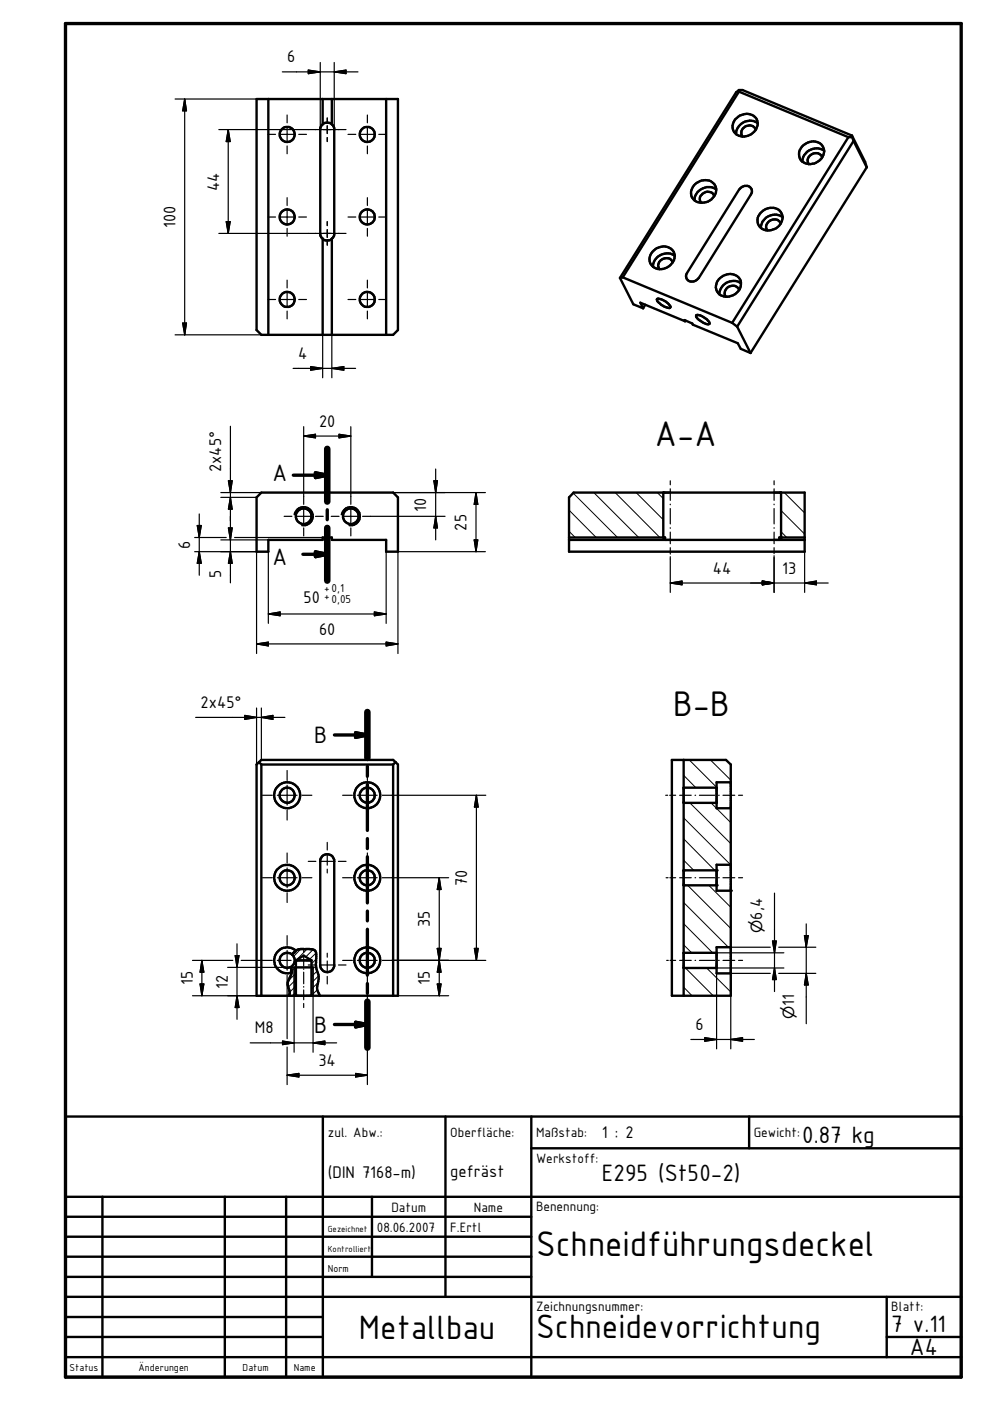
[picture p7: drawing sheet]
<svg xmlns="http://www.w3.org/2000/svg" width="210mm" height="297mm" viewBox="0 0 210 297" stroke-linecap="round" stroke-linejoin="round" font-family="sans-serif">
<g fill="none" stroke="#000" stroke-width=".51">
<path d="M156.7 19.4l-24.7 39.4M156.7 19.1v.3M156.7 19.1l-.6 .5-24.7 39.3M156.7 19.4l23.2 9.7M156.7 19.1h.7l23.2 9.6M54.4 21h30v49l-1 1h-28l-1-1zM56.9 21v50M68.4 21v5.4M68.4 26.4l-.5 .8v22.5l.5 .9M68.4 26.4a1.43 1.43 0 0 1 2 0M70.4 21v5.4M70.4 26.4l.5 .8v22.5l-.5 .9"/>
<path d="M81.9 21v50M147.1 39.3a2.71 2.71 0 0 1 4.7 .4 2.85 2.85 0 0 1-1.6 3 2.85 2.85 0 0 1-3.4-.7 2.26 2.26 0 0 1 .3-2.7zM155.9 25.3a2.71 2.71 0 0 1 4.7 .3 2.85 2.85 0 0 1-1.6 3 2.85 2.85 0 0 1-3.4-.7 2.26 2.26 0 0 1 .3-2.6zM160.2 27.5a1.6 1.6 0 0 0-1.7-.9 1.6 1.6 0 0 0-1.3 1.4v.5l.2 .5M160.7 26.1a2.96 2.96 0 0 0-4.7 2.3M170.1 34.3a2.41 2.41 0 0 1 1.2-4.1 2.27 2.27 0 0 1 3.1 .8 2.27 2.27 0 0 1-.7 3.1 2.97 2.97 0 0 1-2.2 .7M170.1 34.3l1.4 .5M174.3 33.4a1.52 1.52 0 0 0-2.7-.3l-.4 .7 .3 1M174.8 32a2.98 2.98 0 0 0-4.7 2.3M179.9 29.1h.8M179.9 29.1l-24.7 39.4M180.6 28.7l.1 .4"/>
<path d="M180.6 28.7l2.8 5.6 .4 1.2M180.7 29.1l.3 .8M181 29.9l-24.7 39.4M181 29.9l2.8 5.6M183.8 35.5l-24.7 39.3M68.4 50.6v20.4M68.4 50.6a1.35 1.35 0 0 0 2 0M70.4 50.6v20.4M131.4 58.9l2.9 5.6 2.1 .9M132 58.8l-.6 .1M132 58.8l23.2 9.7M138.3 53.4a2.63 2.63 0 0 1 2.6-1.2 2.63 2.63 0 0 1 2.1 1.9 2.91 2.91 0 0 1-1.6 2.6 2.91 2.91 0 0 1-3.2-.4 2.14 2.14 0 0 1 .1-2.9z"/>
<path d="M142.6 55.6a1.64 1.64 0 0 0-1.8-.8 1.64 1.64 0 0 0-1.3 1.6l.3 .7M143 54.2a2.98 2.98 0 0 0-4.6 2.4M151.4 41.6a1.59 1.59 0 0 0-1.9-.9 1.59 1.59 0 0 0-1.1 1.8l.2 .5M151.8 40.2a2.99 2.99 0 0 0-4.6 2.3M152.7 59a2.68 2.68 0 0 1 4.4 .6 2.89 2.89 0 0 1-1.5 2.9 2.89 2.89 0 0 1-3.3-.4 2.18 2.18 0 0 1 .4-3.1zM156.7 40.2a1.47 1.47 0 0 1 1.4-.9 1.47 1.47 0 0 1 1.3 .9v.5l-.2 .5-11 17.7a1.45 1.45 0 0 1-1.4 .9 1.45 1.45 0 0 1-1.3-1v-.4l.2-.5zM161.2 45.2a2.84 2.84 0 0 1 4.3-.3 2.64 2.64 0 0 1-2.4 4 2.15 2.15 0 0 1-2.3-1.2 2.15 2.15 0 0 1 .4-2.5zM165.5 47.4a1.65 1.65 0 0 0-1.7-.9 1.65 1.65 0 0 0-1.4 1.4l.3 1M165.9 46a2.98 2.98 0 0 0-4.6 2.3M136.4 65.4l-.6-1.2 9.4 3.9M136.8 64.6l-.4 .8M139.3 63.5a2.65 2.65 0 0 1 2.5 1l.4 .5-.1 .2a2.15 2.15 0 0 1-2.1-.8l-.6-.5z"/>
<path d="M145.2 68.1l-.1-.2 1.7 .7 .1 .2 9.5 4 .7 1.2 2 .8M145.4 68l-.2 .1M147.7 66.8l1.2 .3 1 .6 .6 .9a1.08 1.08 0 0 1-1.5-.2l-1.2-.9-.2-.5zM155.2 68.5l1.1 .8M156.3 69.3l2.8 5.5M156.7 61.5a1.6 1.6 0 0 0-2-.8 1.6 1.6 0 0 0-.9 2l.1 .2M157.1 60.1a2.94 2.94 0 0 0-4.6 2.3M54.4 105.5l1-1.1h28l1 1.1v11.5h-2.5v-2.5h-11.5v-.5h-2v.5h-11.5v2.5h-2.5zM120.6 114.5h50M120.6 114h20.4v.5M121.6 104.4h49v12.6h-50v-11.5zM140.6 104.4v9.6"/>
<path d="M165.6 104.4v9.6M170.6 114h-5.4v.5M54.9 161.6l-.5 .5v49h30v-49l-.5-.5M54.9 161.6l.5 .5M54.9 161.6l.5-.5h28l.5 .5M55.4 162.1v49M55.4 162.1h28M83.4 162.1v49M83.9 161.6l-.5 .5M142.5 161.1h11.4l1 1v49h-12.4zM144.9 167h7M144.9 161.1v50"/>
<path d="M144.9 170.2h7M154.9 165.9h-3v5.5h3M68.3 181.5a1.54 1.54 0 0 1 2.6 .8v22.6a1.51 1.51 0 0 1-1.5 1.2 1.51 1.51 0 0 1-1.5-1.2v-22.6zM144.9 184.5h7M144.9 187.7h7M154.9 183.3h-3v5.5h3M61.7 205l.1 .4a4.7 4.7 0 0 1-.8 2.8v.6l.2 .8a1.81 1.81 0 0 1 .1 1.5M62 202.4a1.62 1.62 0 0 1-.3 2.6M62 202.4a1.6 1.6 0 0 0-2.7 1 1.6 1.6 0 0 0 2.4 1.6M62.1 202.3h.1M62.3 202l-.3 .4M62.3 201.9v.1"/>
<path d="M62.4 205.1h4M62.7 201.5l1-.3h1.9a1.16 1.16 0 0 1 1.5 1.1 9.1 9.1 0 0 0 .5 4.8l-.2 1.5a2.73 2.73 0 0 0 .4 2.5M62.7 201.5l-.4 .4M62.7 201.5a2.75 2.75 0 0 0-4.5 1.6 2.75 2.75 0 0 0 3.6 3.1M62.7 203.6v7.5M62.7 203.6l1.7-1 1.6 1M62.7 203.6h3.3M66 203.6v7.5M144.9 202h7M144.9 205.2h7M154.9 200.8h-3v5.6h3M13.9 236.7h189.9v55.3h-189.9z"/>
<path d="M68.5 236.7v55.3M94.4 236.7v38.3M112.6 236.7v55.3M158.8 236.7v6.8M13.9 258h98.7M13.9 253.7h189.9M21.7 253.7v38.3M47.7 253.7v38.3M60.7 253.7v38.3M78.9 253.7v17M112.6 243.5h91.2M13.9 262.2h98.7"/>
<path d="M13.9 266.4h98.7M13.9 270.7h98.7M13.9 275h189.9M13.9 279.2h54.6M188 275v12.7M13.9 283.5h54.6M13.9 287.7h189.9M188 283.5h15.8"/>
<circle cx="60.9" cy="28.5" r="1.59"/>
<circle cx="77.9" cy="28.5" r="1.6"/>
<circle cx="60.9" cy="46" r="1.6"/>
<circle cx="77.9" cy="46" r="1.59"/>
<circle cx="60.9" cy="63.5" r="1.58"/>
<circle cx="77.9" cy="63.5" r="1.59"/>
<circle cx="64.4" cy="109.4" r="1.66"/>
<circle cx="74.4" cy="109.5" r="1.66"/>
<circle cx="60.9" cy="168.6" r="2.76"/>
<circle cx="60.9" cy="168.6" r="1.59"/>
<circle cx="77.9" cy="168.6" r="2.75"/>
<circle cx="77.9" cy="168.6" r="1.61"/>
<circle cx="60.9" cy="186.1" r="2.75"/>
<circle cx="60.9" cy="186.1" r="1.6"/>
<circle cx="77.9" cy="186.1" r="2.75"/>
<circle cx="77.9" cy="186.1" r="1.6"/>
<circle cx="77.9" cy="203.6" r="2.75"/>
<circle cx="77.9" cy="203.6" r="1.61"/>
</g>
<path d="M62.4 109.1a2.01 2.01 0 0 1 2.3-1.6 2.01 2.01 0 0 1 1.6 2.3 2.01 2.01 0 0 1-2.3 1.6M72.4 109.1a2 2 0 0 1 2.3-1.6 2 2 0 0 1 1.6 2.3 2 2 0 0 1-2.3 1.6M62.4 205.1v6M66.4 205.1v6" fill="none" stroke="#000" stroke-width=".35"/>
<g fill="#000">
<circle cx="140.6" cy="114" r=".25"/>
<circle cx="165.6" cy="114" r=".25"/>
<circle cx="144.9" cy="187.7" r=".25"/>
<circle cx="144.9" cy="184.5" r=".25"/>
<circle cx="151.9" cy="187.7" r=".25"/>
<circle cx="151.9" cy="184.5" r=".25"/>
<circle cx="154.9" cy="188.8" r=".25"/>
<circle cx="62.2" cy="202.1" r=".25"/>
<circle cx="62.4" cy="201.8" r=".25"/>
<circle cx="62.7" cy="211.1" r=".25"/>
<circle cx="62.7" cy="203.6" r=".25"/>
</g>
<g fill="none" stroke="#000" stroke-width=".71">
<path d="M13.9 5h189.9v287h-189.9zM69.4 95.2v11.1M62.2 100.8h7.2M64.2 117.5h5.2M66.9 117l2.5 .5-2.5 .5zM66.9 100.2l2.5 .6-2.5 .5zM69.4 108.1v2.1M69.4 111.9v11.2M70.9 155.8h7M75.4 155.4l2.5 .4-2.5 .5zM77.9 151v9.7M77.9 162.5v2.1"/>
<path d="M77.9 166.3v9.8M77.9 177.8v2.1M77.9 181.7v9.7M77.9 193.2v2M77.9 197v9.8M70.9 217.2h7M75.4 216.7l2.5 .5-2.5 .5zM77.9 208.5v2.1M77.9 212.4v9.7"/>
</g>
<path d="M69.4 95.2v11.1M69.4 111.9v11.2M77.9 151v9.7M77.9 212.4v9.7" fill="none" stroke="#000" stroke-width="1.4"/>
<g fill="#000">
<path d="M65.4 14.9l2.5 .3-2.5 .4zM70.9 15.2l2.5-.3v.7zM39.2 21l.3 2.5h-.8zM48.4 27.5l.4 2.5h-.8zM48 47h.8l-.4 2.5zM38.7 68.5h.8l-.3 2.5zM65.9 77.7l2.5 .4-2.5 .4zM70.4 78.1l2.5-.4v.8zM64.4 92.5l2.5-.4v.7zM71.9 92.1l2.5 .4-2.5 .3zM41.8 111.4h.9l-.5 2.6zM42.2 117l.5 2.4h-.9z"/>
<path d="M48.4 101.9h.8l-.3 2.5zM48.4 111.9h.8l-.3 2.6zM48.9 105.5l.3 2.4h-.8zM48.9 117l.3 2.4h-.8zM66.9 117l2.5 .5-2.5 .5zM66.9 100.2l2.5 .6-2.5 .5zM92 101.9h.8l-.4 2.5zM92.4 109.5l.4 2.4h-.8zM100.5 114.5h.8l-.4 2.5zM100.9 104.4l.4 2.5h-.8zM54.4 136.5l2.5-.4v.8zM56.9 130.2l2.5-.4v.8z"/>
<path d="M79.4 129.8l2.5 .4-2.5 .4zM81.9 136.1l2.5 .4-2.5 .4zM142.1 123.6l2.5-.4v.8zM161.6 123.2l2.5 .4-2.5 .4zM170.6 123.6l2.5-.4v.8zM51.9 151.7l2.5 .4-2.5 .4zM55.4 152.1l2.5-.4v.8zM75.4 155.4l2.5 .4-2.5 .5zM101 168.6l.4 2.5h-.8zM93.1 186.1l.4 2.5h-.8zM163.8 199.5h.8l-.4 2.5zM170.6 198.4h.8l-.5 2.4z"/>
<path d="M42.4 208.6h.8l-.4 2.5zM42.8 203.6l.4 2.5h-.8zM49.9 202.6h.8l-.5 2.5zM50.2 211.1l.5 2.5h-.8zM75.4 216.7l2.5 .5-2.5 .5zM92.7 208.6h.8l-.4 2.5zM92.7 201.1h.8l-.4 2.5zM93.1 203.6l.4 2.5h-.8zM100.6 201.1h.8l-.4 2.5zM164.2 205.2l.4 2.5h-.8zM170.9 206.4l.5 2.4h-.8zM59.9 220.7l2.5 .4-2.5 .4z"/>
<path d="M60.9 228l2.5-.4v.7zM66.4 221.1l2.5-.4v.8zM75.4 227.6l2.5 .4-2.5 .3zM149.4 220l2.5 .4-2.5 .4zM154.9 220.4l2.5-.4v.8z"/>
</g>
<g fill="none" stroke="#000" stroke-width=".21">
<path d="M120.6 112.6l1.4 1.4M120.6 108.2l5.8 5.8M121.5 104.6l9.4 9.4M125.9 104.4l9.5 9.6M130.4 104.4l9.5 9.6M134.9 104.4l5.7 5.8M139.4 104.4l1.2 1.3M165.6 112.7l1.2 1.3M165.6 108.2l5 5M166.3 104.4l4.3 4.4M144.9 177.8l6.7 6.7M144.9 173.4l10 9.9"/>
<path d="M144.9 164.4l2.6 2.6M146.1 161.1l5.8 5.8M146.3 170.2l8.6 8.7M150.6 161.1l4.3 4.3M150.7 170.2l4.2 4.2M144.9 195.8l6.2 6.2M144.9 191.3l9.5 9.5M144.9 182.4l2.2 2.1M145.8 187.7l9.1 9.1M150.3 187.7l4.6 4.7M62.7 210.4l-.7 .7M62.7 209l-1.3 1.4"/>
<path d="M62.7 207.7l-1.6 1.6M62.7 206.3l-1.6 1.6M62.7 205l-.9 .9M62.7 203.6l-.3 .4M63.8 201.2l-1.6 1.6M65.1 201.2l-2.3 2.4M66.4 201.3l-1.5 1.6M67 204.8l-1 .9M67 203.4l-1 .9M67 202.1l-1.3 1.3M67.3 209.8l-1.3 1.3M67.3 205.9l-1.3 1.2"/>
<path d="M67.4 208.4l-1.4 1.3M67.6 206.9l-1.6 1.5M67.7 210.8l-.3 .3M144.9 200.3l1.7 1.7M144.9 209.3l1.8 1.8M145.3 205.2l5.9 5.9M149.8 205.2l5.1 5.1"/>
</g>
<g fill="none" stroke="#000" stroke-width=".25">
<path d="M59.9 15.2h16M65.4 14.9l2.5 .3-2.5 .4zM67.9 13.3v14.1M70.9 15.2l2.5-.3v.7zM70.9 13.3v14.1M37.1 21h19.8M39.2 21l.3 2.5h-.8zM39.2 21v50M46.4 27.5h14.4M48.4 27.5l.4 2.5h-.8zM48.4 27.5v22M56.8 28.5h1.6"/>
<path d="M59.3 28.5h3.2M60.9 24.4v1.6M60.9 26.8v3.3M60.9 30.9v1.7M61 27.5h6.7M63.3 28.5h1.7M67.8 27.5h5.6M69.4 25v.8M69.4 26.7v1.6M69.4 29.2v.8M73.8 28.5h1.6M76.2 28.5h3.3"/>
<path d="M77.9 24.4v1.6M77.9 26.8v3.3M77.9 30.9v1.7M80.3 28.5h1.7M46.4 49.5h14.4M48 47h.8l-.4 2.5zM56.8 46h1.6M59.3 46h3.2M60.9 41.9v1.7M60.9 44.4v3.2M60.9 48.4v1.7M60.9 59.4v1.6"/>
<path d="M61 49.5h6.7M63.3 46h1.7M67.8 49.5h5.6M69.4 47v.8M69.4 48.7v1.6M69.4 51.2v.8M73.8 46h1.6M76.2 46h3.3M77.9 41.9v1.7M77.9 44.4v3.2M77.9 48.4v1.7M77.9 59.4v1.6"/>
<path d="M80.3 46h1.7M37.1 71h19.8M38.7 68.5h.8l-.3 2.5zM56.8 63.5h1.6M59.3 63.5h3.2M60.9 61.8v3.4M60.9 66v1.6M62.1 78.1h13.3M63.3 63.5h1.7M65.9 77.7l2.5 .4-2.5 .4zM68.4 71v9.1M70.4 78.1l2.5-.4v.8z"/>
<path d="M70.4 71v9.1M73.8 63.5h1.6M76.2 63.5h3.3M77.9 61.8v3.4M77.9 66v1.6M80.3 63.5h1.7M48.9 90.4v33.2M64.4 92.5l2.5-.4v.7zM64.4 90.5v16.4M64.4 92.5h10M71.9 92.1l2.5 .4-2.5 .3zM74.4 90.5v16.4"/>
<path d="M92.4 99.4v15.1M41.3 117h15.6v15.2M41.3 114h6.7M41.8 111.4h.9l-.5 2.6zM42.2 117l.5 2.4h-.9zM42.2 109v13M46.8 105.5h7.6M46.8 104.4h8.6M46.8 114.5h10.1M48.4 101.9h.8l-.3 2.5zM48.4 111.9h.8l-.3 2.6zM48.9 105.5l.3 2.4h-.8z"/>
<path d="M48.9 117l.3 2.4h-.8zM49.7 114h18.7M54.4 117v21.6M60.2 109.5h1.7M62.7 109.5h3.3M64.4 107.8v3.3M64.4 111.9v1.7M66.9 109.5h1.6M70.2 109.5h1.7M72.7 109.5h3.3M74.4 107.8v3.3M74.4 111.9v1.7"/>
<path d="M76.9 109.5h17.5M81.9 117v15.2M83.4 104.4h19.5M92 101.9h.8l-.4 2.5zM92.4 109.5l.4 2.4h-.8zM100.5 114.5h.8l-.4 2.5zM100.9 104.4l.4 2.5h-.8zM100.9 104.4v12.6M102.9 117h-18.5v21.6M142.1 101.9v.9M142.1 103.6v2.5M142.1 106.9v.1"/>
<path d="M142.1 107.8v3.3M142.1 111.9v.1M142.1 112.8v2.5M142.1 116.1v1.4M142.1 118v7.6M164.1 101.9v.9M164.1 103.6v2.5M164.1 106.9v.1M164.1 107.8v3.3M164.1 111.9v.1M164.1 112.8v2.5M164.1 116.1v1.3"/>
<path d="M164.1 117.8v7.8M170.6 117v8.6M54.4 136.5l2.5-.4v.8zM54.4 136.5h30M56.9 130.2l2.5-.4v.8zM56.9 130.2h25M79.4 129.8l2.5 .4-2.5 .4zM81.9 136.1l2.5 .4-2.5 .4zM142.1 123.6l2.5-.4v.8zM142.1 123.6h33.5M161.6 123.2l2.5 .4-2.5 .4zM170.6 123.6l2.5-.4v.8z"/>
<path d="M41.5 152.1h18.9M51.9 151.7l2.5 .4-2.5 .4zM54.4 150.1v12M55.4 152.1l2.5-.4v.8zM55.4 150.1v11M55.7 168.6h2M58.8 168.6h4.2M60.9 163.4v2.1M60.9 166.5v4.2M60.9 171.7v2.2M64 168.6h2.1M69.4 178.6v1.6"/>
<path d="M72.6 168.6h2.1M75.8 168.6h4.2M77.9 163.4v2.1M77.9 166.5v4.2M77.9 171.7v2.2M81 168.6h22M101 168.6l.4 2.5h-.8zM101 168.6v35M141.1 168.6h.5M142 168.6h1.3M144.1 168.6h2.5M147.4 168.6h.1"/>
<path d="M148.3 168.6h3.3M152.4 168.6h.1M153.3 168.6h2.5M156.6 168.6h.8M55.7 186.1h2M58.8 186.1h4.2M60.9 180.8v2.2M60.9 184v4.2M60.9 189.3v2M60.9 198.4v2M64 186.1h2.1M65.4 182.6h1.6"/>
<path d="M67.8 182.6h3.2M69.4 181v2.4M69.4 184.3v.8M71.8 182.6h1.6M72.6 186.1h2.1M75.8 186.1h4.2M77.9 180.8v2.2M77.9 184v4.2M77.9 189.3v2M77.9 198.4v2M81 186.1h14.1M93.1 186.1l.4 2.5h-.8z"/>
<path d="M93.1 186.1v25M141.2 186.1h.4M142 186.1h1.3M144.1 186.1h2.5M147.4 186.1h.1M148.3 186.1h3.3M152.4 186.1h.1M153.3 186.1h2.5M156.6 186.1h.8M163.8 199.5h.8l-.4 2.5zM164.2 189.4v20.8M170.6 198.4h.8l-.5 2.4z"/>
<path d="M170.9 195.9v21.1M40.8 203.6h8.6M40.8 211.1h21.9M42.4 208.6h.8l-.4 2.5zM42.8 203.6l.4 2.5h-.8zM42.8 203.6v7.5M48.3 205.1h12.5M49.9 202.6h.8l-.5 2.5zM50.2 211.1l.5 2.5h-.8zM50.2 200.1v16M51.1 203.6h6.6M58.8 203.6h2.9"/>
<path d="M60.9 201.5v4.2M60.9 206.8v13.4M61 205.1h1.4M62.4 211.1v12M62.6 203.6h.8M64.4 201.1v.8M64.4 202.8v2.1M64.4 205.4v.1M64.4 206.1v2.5M64.4 209.2v.1M64.4 209.9v2.1M64.4 212.8v.8"/>
<path d="M65.4 204.6h1.6M66.4 211.1v12M67.8 204.6h3.2M69.4 202.1v.8M69.4 203.8v2.4M69.4 207v1.6M71.8 204.6h1.6M72.6 203.6h2.1M75.8 203.6h4.2M77.9 201.5v4.2M77.9 206.8v23.2M81 203.6h22"/>
<path d="M83.4 211.1h11.7M92.7 208.6h.8l-.4 2.5zM92.7 201.1h.8l-.4 2.5zM93.1 203.6l.4 2.5h-.8zM100.6 201.1h.8l-.4 2.5zM141.4 203.6h.3M142.1 203.6h1.2M144.1 203.6h2.5M147.4 203.6h.1M148.3 203.6h3.3M151.9 206.4v16M151.9 205.2h14.3"/>
<path d="M151.9 202h14.3M152.4 203.6h.1M153.3 203.6h2.5M154.9 200.8h8.4M156.6 203.6h.8M163.3 206.4h-8.4v16M164.2 205.2l.4 2.5h-.8zM165.1 200.8h7.9M165.1 206.4h7.9M170.9 206.4l.5 2.4h-.8zM53 221.1h18.4M59.9 220.7l2.5 .4-2.5 .4z"/>
<path d="M60.9 228l2.5-.4v.7zM60.9 222v8M60.9 228h17M66.4 221.1l2.5-.4v.8zM75.4 227.6l2.5 .4-2.5 .3zM146.5 220.4h13.4M149.4 220l2.5 .4-2.5 .4zM154.9 220.4l2.5-.4v.8z"/>
</g>
<g font-size="8.1">
<text x="138.9" y="94.6">A-A</text>
<text x="142.7" y="151.8">B-B</text>
<text x="113.7" y="266.2">Schneidführungsdeckel</text>
</g>
<g font-size="7.7">
<text x="76.1" y="283.8">Metallbau</text>
<text x="113.7" y="283.7">Schneidevorrichtung</text>
</g>
<g font-size="5.4">
<text x="57.8" y="102.1">A</text>
<text x="57.8" y="119.7">A</text>
<text x="66.6" y="157.6">B</text>
<text x="66.6" y="219">B</text>
<text x="170.1" y="242.4">0.87 kg</text>
<text x="127.6" y="250.4">E295 (St50-2)</text>
<text x="189" y="282.5">7 v.11</text>
<text x="192.9" y="287.4">A4</text>
</g>
<g font-size="3.9">
<text x="60.9" y="13.3">6</text>
<text x="46.4" y="40.6" transform="rotate(-90 46.4 40.6)">44</text>
<text x="37.2" y="48.4" transform="rotate(-90 37.2 48.4)">100</text>
<text x="63.2" y="76.1">4</text>
<text x="67.7" y="90.5">20</text>
<text x="46.9" y="100.2" transform="rotate(-90 46.9 100.2)">2x45°</text>
<text x="90.4" y="108.5" transform="rotate(-90 90.4 108.5)">10</text>
<text x="98.9" y="112.5" transform="rotate(-90 98.9 112.5)">25</text>
<text x="40.3" y="116.4" transform="rotate(-90 40.3 116.4)">6</text>
<text x="46.9" y="122.6" transform="rotate(-90 46.9 122.6)">5</text>
<text x="151.1" y="121.6">44</text>
<text x="165.9" y="121.6">13</text>
<text x="64.3" y="127.8">50</text>
<text x="67.7" y="134.6">60</text>
<text x="42.5" y="150.1">2x45°</text>
<text x="99" y="187.9" transform="rotate(-90 99 187.9)">70</text>
<text x="91.1" y="196.6" transform="rotate(-90 91.1 196.6)">35</text>
<text x="161.6" y="195" transform="rotate(-90 161.6 195)">6,4</text>
<text x="40.9" y="208.9" transform="rotate(-90 40.9 208.9)">15</text>
<text x="48.3" y="209.6" transform="rotate(-90 48.3 209.6)">12</text>
<text x="91.1" y="208.9" transform="rotate(-90 91.1 208.9)">15</text>
<text x="168.4" y="213.3" transform="rotate(-90 168.4 213.3)">11</text>
<text x="54.1" y="219.1">M8</text>
<text x="147.4" y="218.4">6</text>
<text x="67.6" y="226">34</text>
<text x="127.6" y="241.3">1 : 2</text>
<text x="69.5" y="249.9">(DIN 7168-m)</text>
<text x="95.5" y="249.5">gefräst</text>
</g>
<g font-size="3.3">
<text x="161.6" y="197.8" transform="rotate(-90 161.6 197.8)">⌀</text>
<text x="168.4" y="216.1" transform="rotate(-90 168.4 216.1)">⌀</text>
</g>
<g font-size="3.1">
<text x="69.5" y="241.1">zul. Abw.:</text>
<text x="95.5" y="241.1">Oberfläche:</text>
<text x="113.7" y="241.1">Maßstab:</text>
<text x="159.8" y="241.1">Gewicht:</text>
<text x="113.7" y="246.5">Werkstoff:</text>
<text x="83" y="257">Datum</text>
<text x="100.5" y="257">Name</text>
<text x="113.7" y="256.7">Benennung:</text>
<text x="79.9" y="261.2">08.06.2007</text>
<text x="95.5" y="261.2">F.Ertl</text>
<text x="113.7" y="278">Zeichnungsnummer:</text>
<text x="189" y="277.9">Blatt:</text>
</g>
<g font-size="2.6">
<text x="68.7" y="125.4">+0,1</text>
<text x="68.7" y="127.2">+0,05</text>
</g>
<g font-size="2.3">
<text x="69.5" y="269.7">Norm</text>
<text x="14.7" y="290.6">Status</text>
<text x="29.4" y="290.6">Änderungen</text>
<text x="51.4" y="290.6">Datum</text>
<text x="62.3" y="290.6">Name</text>
</g>
<g font-size="2">
<text x="69.5" y="261.2">Gezeichnet</text>
<text x="69.5" y="265.5">Kontrolliert</text>
</g>
</svg>
